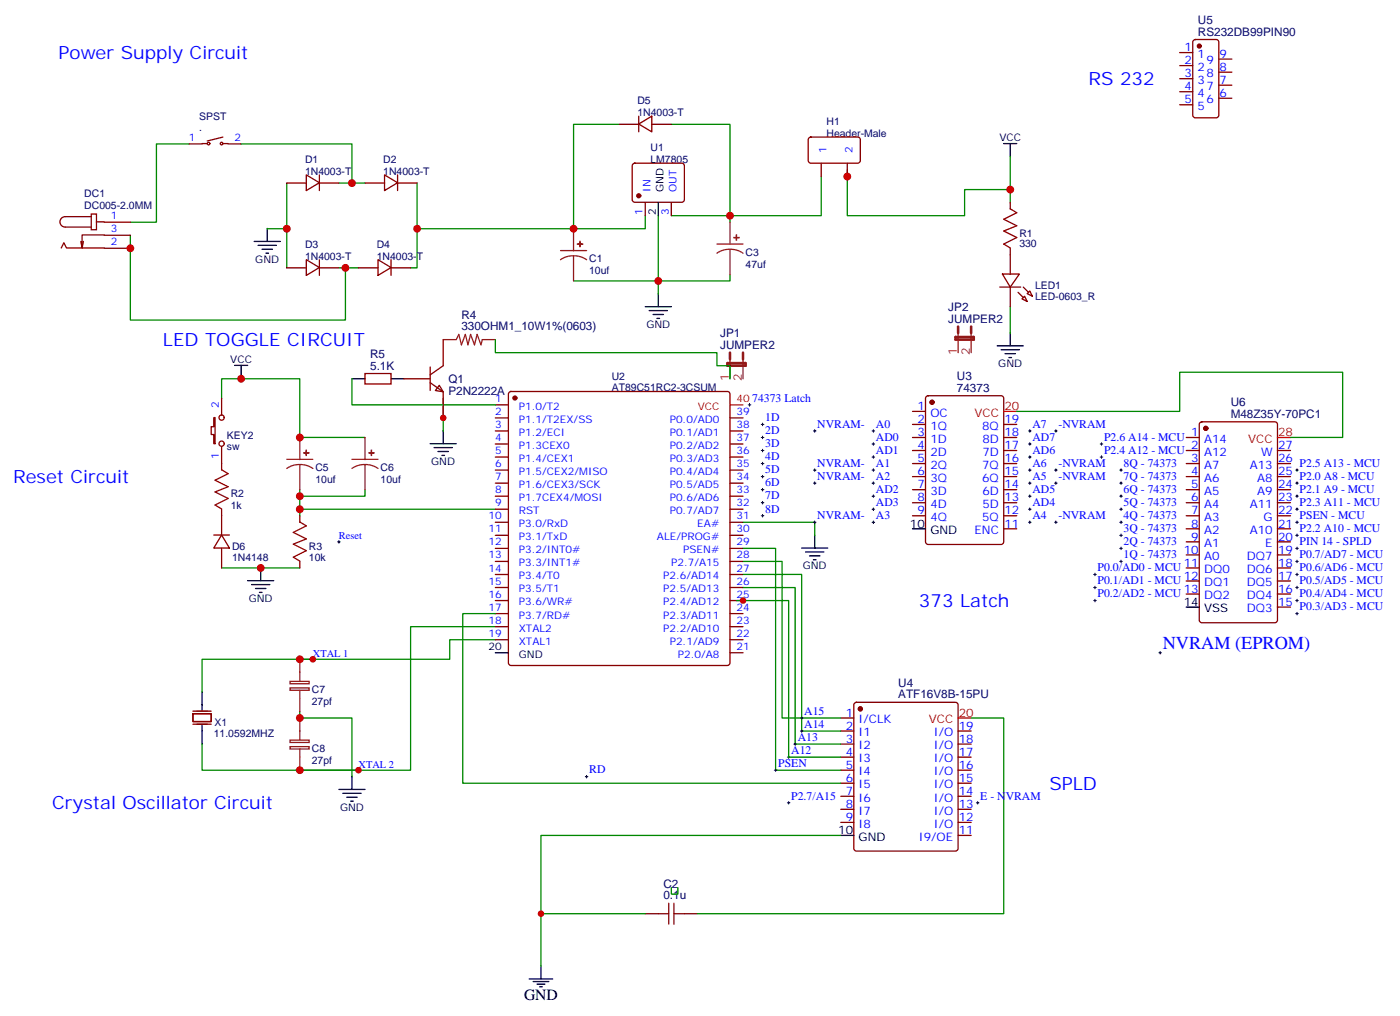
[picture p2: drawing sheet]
<svg xmlns="http://www.w3.org/2000/svg" width="379mm" height="275mm" viewBox="0 0 379 275" stroke-linecap="round" stroke-linejoin="round" font-family="sans-serif">
<g fill="none" stroke="#008700" stroke-width=".35">
<path d="M51.2 38.9h-8.9v21.2h-7M65.3 38.9h29.9v10.6M167.6 33.6h-12.4v28.2M181.7 33.6h15.9v24.7h24.6v-10.6M77.6 49.5v22.9M91.7 49.5h7.1M112.9 49.5v22.9h-1.8M174.6 58.3v3.5h-61.7M178.2 58.3v21.2M181.7 58.3h15.9v1.8M229.3 46v12.3h31.8v-7h12.3M273.4 42.4v12.4"/>
<path d="M35.3 63.6v22.9h58.2v-14.1M72.3 61.8h5.3M91.7 72.4h5.3M197.6 74.2v1.8h-42.4M134.1 91.8v3.6h59.9v3.5h3.6v3.5M273.4 83v7.1M60 107.7v-5.3h21.1v15.9h17.7M95.2 102.4v7.1h38.9M119.9 107.7v8.8M275.2 111.2h44.1v-10.6h44.1v17.7h-14.2M81.1 132.4v1.8h17.7v-1.8M81.1 134.2v5.3"/>
<path d="M81.1 137.7h53M60 153.6h21.1M201.1 151.8h10.6v42.3h15.8M201.1 148.3h8.8v59.9h17.6M201.1 141.2h19.4v3.5M201.1 158.9h14.1v42.3h12.3M201.1 155.3h15.9v42.4h10.5M81.1 178.3h3.6M134.1 173h-12.4v5.3h-67v8.8M134.1 169.4h-23v38.8h-56.4v-7M134.1 165.9h-8.9v45.9h102.3M199.3 162.4h14.1v42.3h14.1"/>
<path d="M81.1 192.4v1.7h14.1v15.9M262.8 194.1h8.8v53h-82.9M81.1 208.2h15.9M181.7 240v1.8h1.7v-1.8M227.5 225.9h-81.1v21.2M174.6 247.1h-28.2v14.1"/>
</g>
<g fill="none" stroke="#000" stroke-width=".35">
<path d="M271.6 38.8h3.6M273.4 38.8v3.6M178.2 54.8v3.5M68.8 65.3h7M69.8 66.3h5M70.9 67.4h2.8M72 68.5h.7M72.3 61.8v3.5M178.2 79.4v3.5M63.5 98.8h3.5M65.3 98.8v3.5M174.6 82.9h7.1"/>
<path d="M175.7 84h4.9M176.7 85h2.9M177.8 86.1h.7M269.9 93.5h7M270.9 94.6h5M272 95.6h2.8M273 96.7h.8M273.4 90v3.5M95.2 102.4h3.6M105.8 102.4h3.6M116.4 120h7.1M119.9 116.4v3.6"/>
<path d="M117.5 121h4.9M118.5 122.1h2.9M119.6 123.1h.7M67 157h7.1M68.1 158.1h4.9M69.1 159.1h2.9M70.6 153.5v3.5M217 148.2h7M218 149.2h5M219.1 150.3h2.8M220.1 151.4h.7M220.5 144.7v3.5"/>
<path d="M246.9 143h3.6M70.2 160.2h.7M134.1 176.5h3.5M321 164.1h3.6M54.7 187.1v4.8M54.7 196.2v1.4M54.7 197.7v3.5M91.7 213.4h7.1M92.8 214.5h4.9M93.8 215.6h2.9M94.9 216.6h.7M95.2 209.9v3.5"/>
<path d="M227.5 225.9h3.6M143.2 264.7h6.4M144.3 265.4h4.2M145.3 266.1h2.2M146 266.8h.8M146.4 261.2v3.5"/>
</g>
<g fill="none" stroke="#000" stroke-width=".27">
<path d="M202.5 109.5h.7M202.8 109.1v.7M206 114.8h.7M206 118.3h.7M206.4 114.4v.7M206.4 117.9v.7M220.1 116.5h.7M220.5 116.2v.7M236 116.5h.7M236.4 116.2v.7M236.4 119.7v.7M278.3 116.5h.7"/>
<path d="M278.7 116.2v.7M278.7 119.7v.7M285.4 116.5h.7M285.8 116.2v.7M298.1 119.7v.7M206 121.8h.7M206 125.3h.7M206 128.9h.7M206 132.4h.7M206 135.9h.7M206 139.5h.7M206.4 121.5v.7"/>
<path d="M206.4 125v.7M206.4 128.5v.7M206.4 132v.8M206.4 135.6v.7M206.4 139.1v.7M220.1 127.1h.7M220.1 130.6h.7M220.5 126.8v.7M220.5 130.3v.7M236 120.1h.7M236 123.6h.7M236 134.2h.7"/>
<path d="M236 137.7h.7M236 127.1h.7M236 130.6h.7M236.4 123.2v.7M236.4 126.8v.7M236.4 130.3v.7M236.4 133.8v.7M236.4 137.3v.7M278.3 120.1h.7M278.3 123.6h.7M278.3 134.2h.7M278.3 137.7h.7"/>
<path d="M278.3 127.1h.7M278.3 130.6h.7M278.7 123.2v.7M278.7 126.8v.7M278.7 130.3v.7M278.7 133.8v.7M278.7 137.3v.7M285.4 127.1h.7M285.4 130.6h.7M285.8 126.8v.7M285.8 130.3v.7M297.7 120.1h.7"/>
<path d="M297.7 123.6h.7M298.1 123.2v.7M303 134.2h.7M303 137.7h.7M303 127.1h.7M303 130.6h.7M303.4 126.8v.7M303.4 130.3v.7M303.4 133.8v.7M303.4 137.3v.7M350.7 134.2h.7M350.7 137.7h.7"/>
<path d="M350.7 127.1h.7M350.7 130.6h.7M351 126.8v.7M351 130.3v.7M351 133.8v.7M351 137.3v.7M91.4 146.5h.7M91.7 146.2v.7M220.1 141.2h.7M220.5 140.9v.7M236 141.2h.7M236.4 140.9v.7"/>
<path d="M278.3 141.2h.7M278.7 140.9v.7M285.4 141.2h.7M285.8 140.9v.7M296 155.3h.7M296 158.9h.7M296.3 155v.7M296.3 158.5v.7M303 141.2h.7M303 151.8h.7M303 148.3h.7M303 144.7h.7"/>
<path d="M303.4 140.9v.7M303.4 144.4v.7M303.4 147.9v.7M303.4 151.4v.8M350.7 141.2h.7M350.7 151.8h.7M350.7 148.3h.7M350.7 144.7h.7M350.7 155.3h.7M350.7 158.9h.7M351 140.9v.7M351 144.4v.7"/>
<path d="M351 147.9v.7M351 151.4v.8M351 155v.7M351 158.5v.7M84.3 178.3h.7M84.7 177.9v.7M296 162.4h.7M296.3 162v.7M313.6 176.5h.7M314 176.1v.7M350.7 162.4h.7M350.7 165.9h.7"/>
<path d="M351 162v.7M351 165.6v.7M216.6 197.7h.7M216.6 194.1h.7M217 193.8v.7M217 197.3v.7M96.7 208.2h.7M97 207.9v.7M158.4 210h.7M158.7 209.7v.7M209.5 208.2h.8M209.9 207.9v.7"/>
<path d="M213.1 204.7h.7M213.1 217.1h.7M213.4 204.4v.7M213.4 216.7v.7M214.8 201.2h.7M215.2 200.8v.7M264.2 217.1h.7M264.6 216.7v.7"/>
</g>
<g fill="none" stroke="#870000" stroke-width=".35">
<path d="M319.3 14.2h3.5M319.3 17.7h3.5M323 10.9l.5-.2h5.6a.71 .71 0 0 1 .7 .7v20l-.7 .5h-5.6l-.5-.3-.2-.4v-19.8zM329.8 19.5h3.6M329.8 16h3.6M51.2 38.9h3.5M54.7 38.8h1.4M60.3 38.8h1.4M60.3 37.1l-4.2 1M61.7 38.9h3.6M167.6 33.6h5.3M172.9 33.5l3.5-2.1v4.2z"/>
<path d="M172.9 31.4v4.2M176.4 33.6h5.3M219 37.3l.4-.2h12.7a.71 .71 0 0 1 .7 .7v5.6l-.4 .7h-13l-.5-.2-.2-.5v-5.6zM319.3 21.3h3.5M319.3 24.8h3.5M319.3 28.3h3.5M329.8 26.6h3.6M329.8 23h3.6M24.7 57.9h1.4v4.2h-1.4zM24.7 58.6h-7.1a1.41 1.41 0 0 0-1.4 1.4 1.41 1.41 0 0 0 1.4 1.4h7.1M26.1 60h2.1M77.6 49.5h5.3"/>
<path d="M82.9 47.3l3.5 2.1-3.5 2.1zM86.4 47.3v4.2M86.4 49.5h5.3M98.8 49.5h5.3M104.1 47.3l3.5 2.1-3.5 2.1zM107.6 49.5h5.3M107.6 47.3v4.2M171.3 44.3l.5-.2h12.7a.71 .71 0 0 1 .7 .7v9.2l-.2 .5-.5 .2h-12.7l-.5-.2-.2-.5v-9.2zM174.6 54.8v3.5M181.7 54.8v3.5M222.2 44.2v3.5M229.3 44.2v3.5"/>
<path d="M273.4 54.8v1.8M16.6 67l.7-1.4 .7 1.4h10.2M22.6 65.3l-.4 1.7M28.2 63.5h-6v3.5l-.3-1.7M28.2 63.6h7.1M28.2 67.1h7.1M28.2 60.1h7.1M77.6 72.4h5.3M82.9 70.2l3.5 2.1-3.5 2.2zM86.4 70.2v4.3M86.4 72.4h5.3M97 72.4h5.3"/>
<path d="M102.3 70.2l3.5 2.1-3.5 2.2zM105.8 72.4h5.3M105.8 70.2v4.3M270.6 77.6h5.6M271.3 74.1h4.6l-2.5 3.5zM273.4 67.1v7.1M273.4 77.7v5.3M275.5 79l1.4 1.5M276.9 77.6l1.4 1.4M278 79.4l.7-.7 .7 1.4zM276.6 80.8l.7-.7 .7 1.4zM57.9 112.9h.3v7.1h-.3v-2.5h-.8v-2.1h.8z"/>
<path d="M60 107.7v4.6M98.8 101h7v2.8h-7zM134.1 109.5h3.5M134.1 113h3.5M134.1 116.5h3.5M137.8 106.1l.5-.2h58.5a.71 .71 0 0 1 .8 .7v72.6l-.3 .5-.5 .2h-58.5l-.5-.2-.2-.5v-72.6zM197.6 113h3.5M197.6 116.5h3.5M246.9 111.2h3.6M246.9 114.8h3.6M246.9 118.3h3.6M250.7 107.2l.5-.2h19.7a.71 .71 0 0 1 .7 .7v39.1l-.7 .4h-19.7l-.5-.2-.2-.5v-38.8z"/>
<path d="M271.6 114.8h3.6M271.6 118.3h3.6M321 118.3h3.6M324.8 114.3l.5-.2h19.7a.71 .71 0 0 1 .7 .7v53.1l-.7 .5h-19.7l-.5-.3-.2-.4v-52.9zM60 120.8v6.3M60 137.7v7M81.1 139.5v1.7M134.1 120.1h3.5M134.1 123.6h3.5M134.1 127.1h3.5M134.1 130.6h3.5M134.1 134.2h3.5"/>
<path d="M134.1 137.7h3.5M197.6 120.1h3.5M197.6 123.6h3.5M197.6 127.1h3.5M197.6 130.6h3.5M197.6 134.2h3.5M197.6 137.7h3.5M246.9 121.8h3.6M246.9 125.3h3.6M246.9 128.9h3.6M246.9 132.4h3.6M246.9 135.9h3.6"/>
<path d="M246.9 139.5h3.6M271.6 121.8h3.6M271.6 125.3h3.6M271.6 128.9h3.6M271.6 132.4h3.6M271.6 135.9h3.6M271.6 139.5h3.6M321 121.8h3.6M321 125.3h3.6M321 128.9h3.6M321 132.4h3.6M321 135.9h3.6"/>
<path d="M321 139.5h3.6M345.7 121.8h3.5M345.7 125.3h3.5M345.7 128.9h3.5M345.7 132.4h3.5M345.7 135.9h3.5M345.7 139.5h3.5M57.9 144.7h4.2M60 144.7l2.1 3.5h-4.2zM60 148.3v5.3M81.1 151.8v1.8M134.1 141.2h3.5"/>
<path d="M134.1 144.7h3.5M134.1 148.3h3.5M134.1 151.8h3.5M134.1 155.3h3.5M134.1 158.9h3.5M197.6 141.2h3.5M197.6 144.7h3.5M197.6 148.3h3.5M197.6 151.8h3.5M197.6 155.3h3.5M197.6 158.9h3.5M271.6 143h3.6"/>
<path d="M321 143h3.6M321 146.5h3.6M321 150h3.6M321 153.6h3.6M321 157.1h3.6M345.7 143h3.5M345.7 146.5h3.5M345.7 150h3.5M345.7 153.6h3.5M345.7 157.1h3.5M134.1 162.4h3.5M134.1 165.9h3.5"/>
<path d="M134.1 169.4h3.5M134.1 173h3.5M197.6 162.4h3.5M197.6 165.9h3.5M197.6 169.4h3.5M197.6 173h3.5M197.6 176.5h3.5M321 160.6h3.6M345.7 160.6h3.5M345.7 164.1h3.5M52.2 193h4.9v2.1h-4.9zM52.2 195.8h4.9"/>
<path d="M52.2 192.3h4.9M227.5 194.1h3.6M227.5 197.7h3.6M231.3 190.1l.5-.2h26.8a.71 .71 0 0 1 .7 .7l-.1 39.1-.6 .4h-26.8l-.5-.2-.2-.5v-38.8zM259.3 197.7h3.5M227.5 201.2h3.6M227.5 204.7h3.6M227.5 208.2h3.6M227.5 211.8h3.6M227.5 215.3h3.6M227.5 218.8h3.6M259.3 201.2h3.5"/>
<path d="M259.3 204.7h3.5M259.3 208.2h3.5M259.3 211.8h3.5M259.3 215.3h3.5M259.3 218.8h3.5M227.5 222.4h3.6M259.3 222.4h3.5M259.3 225.9h3.5M174.6 247.1h3.6M185.2 247.1h3.5"/>
<circle cx="56.4" cy="38.8" r=".35"/>
<circle cx="60" cy="38.8" r=".35"/>
<circle cx="60" cy="112.9" r=".71"/>
<circle cx="60" cy="120" r=".71"/>
</g>
<g fill="#870000" stroke="#870000" stroke-width=".35">
<circle cx="172.9" cy="52.9" r=".53"/>
<circle cx="139.3" cy="107.6" r=".53"/>
<circle cx="252.2" cy="108.8" r=".53"/>
<circle cx="232.8" cy="191.7" r=".53"/>
<circle cx="324.6" cy="12.5" r=".53"/>
<circle cx="326.3" cy="115.8" r=".53"/>
</g>
<g fill="none" stroke="#8c2424" stroke-width=".35">
<path d="M151.7 70.2a6.4 6.4 0 0 1 7 0M151.7 67.8h7M155.2 61.8v6M155.2 69.3v6.7M194 68.5a6.4 6.4 0 0 1 7.1 0M194 66h7.1M197.6 60.1v6M197.6 67.5v6.7M119.9 91.8h3.6l.7-1.4 .7 2.8 1-2.8 .7 2.8 .8-2.8 1 2.8 .7-2.8 1.1 2.8 .3-1.4h3.6M197.6 97.1v5.3M201.1 97.1v5.3M259.3 90.1v5.3"/>
<path d="M262.8 90.1v5.3M81.1 118.3v6M98.8 118.3v6M77.6 126.7a6.4 6.4 0 0 1 7.1 0M77.6 124.2h7.1M81.1 125.7v6.7M95.2 126.7a6.4 6.4 0 0 1 7.1 0M95.2 124.2h7.1M98.8 125.7v6.7M81.1 178.3v5.9M78.5 184.2h5.2v.7h-5.2zM78.5 186h5.2v.6h-5.2z"/>
<path d="M81.1 186.6v2.2M81.1 188.8v3.6M81.1 194.1v5.9M78.5 200.1h5.2v.6h-5.2zM78.5 201.9h5.2v.6h-5.2zM81.1 202.5v2.1M81.1 204.7v3.5"/>
</g>
<g fill="#8c2424" stroke="#8c2424" stroke-width=".35">
<path d="M198.6 64.2l1.4 .1z"/>
<path d="M199.3 63.5v1.4z"/>
<path d="M82.2 122.4l1.4 .1z"/>
<path d="M82.9 121.7v1.4z"/>
<path d="M99.8 122.4l1.4 .1z"/>
<path d="M100.5 121.7v1.4z"/>
<path d="M156.3 66h1.4z"/>
<path d="M157 65.3v1.4z"/>
</g>
<path d="M273.4 56.5l1.8 1-3.6 1.8 3.6 1.7-3.6 1.5 3.6 1.7-3.6 1.8 1.8 1M60 127l1.7 1.1-3.5 1.7 3.5 1.8-3.5 1.4 3.5 1.8-3.5 1.7 1.8 1.1M81.1 141.1l1.8 1.1-3.5 1.8 3.5 1.7-3.5 1.4 3.5 1.8-3.5 1.8 1.7 1M178.2 247.1h2.8M181 244.2v5.7M182.4 247.1h2.8M182.4 244.2v5.7" fill="none" stroke="#a10000" stroke-width=".35"/>
<path d="M197.6 109.5h3.5M271.6 111.2h3.6M345.7 118.3h3.5M259.3 194.1h3.5" fill="none" stroke="#f00" stroke-width=".35"/>
<path d="M196.8 98.2h5v.7h-5zM197.6 95.4v1.7M201.1 95.4v1.7M258.6 91.1h4.9v.7h-4.9zM259.3 88.3v1.8M262.8 88.3v1.8" fill="none" stroke="#8c2424" stroke-width=".71"/>
<path d="M118.9 104.2l1 1.7-2.1-.3z" fill="#fff" stroke="#870000" stroke-width=".35"/>
<path d="M116.4 99.2v6.4M119.9 91.8v7.1l-3.5 2.5M109.4 102.4h7M116.4 103.5l3.5 2.4v7.1" fill="none" stroke="#870000" stroke-width=".35"/>
<g fill="#c00">
<circle cx="77.6" cy="61.8" r="1.06"/>
<circle cx="95.2" cy="49.5" r="1.06"/>
<circle cx="93.5" cy="72.4" r="1.06"/>
<circle cx="35.3" cy="67.1" r="1.06"/>
<circle cx="155.2" cy="61.8" r="1.06"/>
<circle cx="112.9" cy="61.8" r="1.06"/>
<circle cx="178.2" cy="76" r="1.06"/>
<circle cx="197.6" cy="58.3" r="1.06"/>
<circle cx="273.4" cy="51.3" r="1.06"/>
<circle cx="229.3" cy="47.7" r="1.06"/>
<circle cx="65.3" cy="102.4" r="1.06"/>
<circle cx="70.6" cy="153.6" r="1.06"/>
<circle cx="81.1" cy="118.3" r="1.06"/>
<circle cx="81.1" cy="194.1" r="1.06"/>
<circle cx="81.1" cy="178.3" r="1.06"/>
<circle cx="81.1" cy="208.2" r="1.06"/>
<circle cx="81.1" cy="134.2" r="1.06"/>
<circle cx="81.1" cy="137.7" r="1.06"/>
<circle cx="84.7" cy="178.3" r=".88"/>
<circle cx="97" cy="208.2" r=".88"/>
<circle cx="146.4" cy="247.1" r=".88"/>
<circle cx="201.1" cy="162.4" r=".88"/>
<circle cx="119.9" cy="113" r=".88"/>
</g>
<g font-size="4.9" fill="#00f">
<text x="15.9" y="15.9">Power Supply Circuit</text>
<text x="294.6" y="23">RS 232</text>
<text x="44.1" y="93.6">LED TOGGLE CIRCUIT</text>
<text x="3.5" y="130.6">Reset Circuit</text>
<text x="248.7" y="164.1">373 Latch</text>
<text x="314.7" y="175.6">NVRAM (EPROM)</text>
<text x="284" y="213.5">SPLD</text>
<text x="14.1" y="218.8">Crystal Oscillator Circuit</text>
</g>
<text font-size="4.2" x="141.8" y="270.3">GND</text>
<g font-size="3.2" fill="#000080">
<text x="324.2" y="9.6">RS232DB99PIN90</text>
<text x="324.2" y="6.5">U5</text>
<text x="124.9" y="89.4">330OHM1_10W1%(0603)</text>
<text x="124.9" y="86.3">R4</text>
<text x="256.6" y="87.2">JUMPER2</text>
<text x="256.6" y="84.1">JP2</text>
<text x="194.9" y="94.3">JUMPER2</text>
<text x="194.9" y="91.2">JP1</text>
<text x="100.2" y="99.9">5.1K</text>
<text x="100.2" y="96.8">R5</text>
<text x="121.4" y="106.7">P2N2222A</text>
<text x="121.4" y="103.6">Q1</text>
<text x="259" y="105.9">74373</text>
<text x="259" y="102.8">U3</text>
<text x="333.1" y="113">M48Z35Y-70PC1</text>
<text x="333.1" y="109.9">U6</text>
<text x="243.1" y="185.7">U4</text>
<text x="243.1" y="188.8">ATF16V8B-15PU</text>
<text x="179.5" y="243.2">0.1u</text>
<text x="179.5" y="240.1">C2</text>
</g>
<g font-size="3.2" fill="#00f">
<text x="320.6" y="13.9">1</text>
<text x="320.6" y="17.4">2</text>
<text x="324.1" y="15.6">1</text>
<text x="326.5" y="17.4">9</text>
<text x="330" y="15.6">9</text>
<text x="320.6" y="20.9">3</text>
<text x="324.1" y="19.2">2</text>
<text x="324.1" y="22.7">3</text>
<text x="326.5" y="20.9">8</text>
<text x="330" y="22.7">7</text>
<text x="330" y="19.2">8</text>
<text x="320.6" y="24.4">4</text>
<text x="320.6" y="28">5</text>
<text x="324.1" y="26.2">4</text>
<text x="324.1" y="29.7">5</text>
<text x="326.5" y="28">6</text>
<text x="326.5" y="24.4">7</text>
<text x="330" y="26.2">6</text>
<text x="203.6" y="108.6">74373 Latch</text>
<text x="207.1" y="113.9">1D</text>
<text x="248.3" y="110.9">1</text>
<text x="251.8" y="112.6">OC</text>
<text x="207.1" y="117.4">2D</text>
<text x="221.2" y="115.6">NVRAM-</text>
<text x="237.1" y="119.2">AD0</text>
<text x="237.1" y="115.6">A0</text>
<text x="248.3" y="114.4">2</text>
<text x="248.3" y="117.9">3</text>
<text x="251.8" y="116.2">1Q</text>
<text x="251.8" y="119.7">1D</text>
<text x="265.8" y="116.2">8Q</text>
<text x="265.9" y="119.7">8D</text>
<text x="271.8" y="117.9">18</text>
<text x="271.8" y="114.4">19</text>
<text x="279.4" y="119.2">AD7</text>
<text x="279.4" y="115.6">A7</text>
<text x="286.5" y="115.6">-NVRAM</text>
<text x="298.8" y="119.2">P2.6 A14 - MCU</text>
<text x="322.4" y="117.9">1</text>
<text x="325.9" y="119.7">A14</text>
<text x="207.1" y="120.9">3D</text>
<text x="207.1" y="124.5">4D</text>
<text x="237.1" y="122.7">AD1</text>
<text x="248.3" y="121.5">4</text>
<text x="248.3" y="125">5</text>
<text x="251.8" y="123.2">2D</text>
<text x="265.9" y="123.2">7D</text>
<text x="271.8" y="125">16</text>
<text x="271.8" y="121.5">17</text>
<text x="279.4" y="122.7">AD6</text>
<text x="298.8" y="122.7">P2.4 A12 - MCU</text>
<text x="322.4" y="121.5">2</text>
<text x="322.4" y="125">3</text>
<text x="325.9" y="123.2">A12</text>
<text x="341.3" y="123.2">W</text>
<text x="345.9" y="125">26</text>
<text x="345.9" y="121.5">27</text>
<text x="207.1" y="128">5D</text>
<text x="207.1" y="131.5">6D</text>
<text x="221.2" y="129.8">NVRAM-</text>
<text x="221.2" y="126.2">NVRAM-</text>
<text x="237.1" y="126.2">A1</text>
<text x="237.1" y="129.8">A2</text>
<text x="248.3" y="128.5">6</text>
<text x="251.8" y="126.8">2Q</text>
<text x="251.8" y="130.3">3Q</text>
<text x="265.8" y="130.3">6Q</text>
<text x="265.8" y="126.8">7Q</text>
<text x="271.8" y="128.5">15</text>
<text x="279.4" y="129.8">A5</text>
<text x="279.4" y="126.2">A6</text>
<text x="286.5" y="126.2">-NVRAM</text>
<text x="286.5" y="129.8">-NVRAM</text>
<text x="304.1" y="129.8">7Q - 74373</text>
<text x="304.1" y="126.2">8Q - 74373</text>
<text x="322.4" y="128.5">4</text>
<text x="325.9" y="126.8">A7</text>
<text x="325.9" y="130.3">A6</text>
<text x="338.2" y="126.8">A13</text>
<text x="340.2" y="130.3">A8</text>
<text x="345.9" y="128.5">25</text>
<text x="351.7" y="129.8">P2.0 A8 - MCU</text>
<text x="351.7" y="126.2">P2.5 A13 - MCU</text>
<text x="207.1" y="135">7D</text>
<text x="237.1" y="133.3">AD2</text>
<text x="237.1" y="136.8">AD3</text>
<text x="248.3" y="132">7</text>
<text x="248.3" y="135.6">8</text>
<text x="251.8" y="133.8">3D</text>
<text x="251.8" y="137.3">4D</text>
<text x="265.9" y="137.3">5D</text>
<text x="265.9" y="133.8">6D</text>
<text x="271.8" y="135.6">13</text>
<text x="271.8" y="132">14</text>
<text x="279.4" y="136.8">AD4</text>
<text x="279.4" y="133.3">AD5</text>
<text x="304.1" y="136.8">5Q - 74373</text>
<text x="304.1" y="133.3">6Q - 74373</text>
<text x="322.4" y="132">5</text>
<text x="322.4" y="135.6">6</text>
<text x="325.9" y="133.8">A5</text>
<text x="325.9" y="137.3">A4</text>
<text x="338.2" y="137.3">A11</text>
<text x="340.2" y="133.8">A9</text>
<text x="345.9" y="135.6">23</text>
<text x="345.9" y="132">24</text>
<text x="351.7" y="133.3">P2.1 A9 - MCU</text>
<text x="351.7" y="136.8">P2.3 A11 - MCU</text>
<text x="207.1" y="138.6">8D</text>
<text x="221.2" y="140.3">NVRAM-</text>
<text x="237.1" y="140.3">A3</text>
<text x="248.3" y="139.1">9</text>
<text x="251.8" y="140.9">4Q</text>
<text x="265.8" y="140.9">5Q</text>
<text x="271.8" y="142.6">11</text>
<text x="271.8" y="139.1">12</text>
<text x="279.4" y="140.3">A4</text>
<text x="286.5" y="140.3">-NVRAM</text>
<text x="304.1" y="143.9">3Q - 74373</text>
<text x="304.1" y="140.3">4Q - 74373</text>
<text x="322.4" y="139.1">7</text>
<text x="322.4" y="142.6">8</text>
<text x="325.9" y="140.9">A3</text>
<text x="342" y="140.9">G</text>
<text x="345.9" y="142.6">21</text>
<text x="345.9" y="139.1">22</text>
<text x="351.7" y="143.9">P2.2 A10 - MCU</text>
<text x="351.7" y="140.3">PSEN - MCU</text>
<text x="263.7" y="144.4">ENC</text>
<text x="304.1" y="147.4">2Q - 74373</text>
<text x="320.3" y="149.7">10</text>
<text x="322.4" y="146.2">9</text>
<text x="325.9" y="144.4">A2</text>
<text x="325.9" y="147.9">A1</text>
<text x="338.2" y="144.4">A10</text>
<text x="342.4" y="147.9">E</text>
<text x="345.9" y="149.7">19</text>
<text x="345.9" y="146.2">20</text>
<text x="351.7" y="147.4">PIN 14 - SPLD</text>
<text x="297" y="154.4">P0.0/AD0 - MCU</text>
<text x="304.1" y="150.9">1Q - 74373</text>
<text x="320.3" y="153.2">11</text>
<text x="325.9" y="151.4">A0</text>
<text x="325.9" y="155">DQ0</text>
<text x="337.5" y="155">DQ6</text>
<text x="337.5" y="151.4">DQ7</text>
<text x="345.9" y="153.2">18</text>
<text x="351.7" y="154.4">P0.6/AD6 - MCU</text>
<text x="351.7" y="150.9">P0.7/AD7 - MCU</text>
<text x="297" y="158">P0.1/AD1 - MCU</text>
<text x="297" y="161.5">P0.2/AD2 - MCU</text>
<text x="320.3" y="156.7">12</text>
<text x="320.3" y="160.3">13</text>
<text x="325.9" y="158.5">DQ1</text>
<text x="337.5" y="158.5">DQ5</text>
<text x="345.9" y="160.3">16</text>
<text x="345.9" y="156.7">17</text>
<text x="351.7" y="161.5">P0.4/AD4 - MCU</text>
<text x="351.7" y="158">P0.5/AD5 - MCU</text>
<text x="325.9" y="162">DQ2</text>
<text x="337.5" y="165.6">DQ3</text>
<text x="337.5" y="162">DQ4</text>
<text x="345.9" y="163.8">15</text>
<text x="351.7" y="165">P0.3/AD3 - MCU</text>
<text x="217.7" y="196.8">A14</text>
<text x="217.7" y="193.3">A15</text>
<text x="228.9" y="193.8">1</text>
<text x="228.9" y="197.3">2</text>
<text x="232.4" y="195.5">I/CLK</text>
<text x="259.5" y="197.3">19</text>
<text x="214.1" y="203.8">A12</text>
<text x="215.9" y="200.3">A13</text>
<text x="228.9" y="200.8">3</text>
<text x="232.4" y="199.1">I1</text>
<text x="232.4" y="202.6">I2</text>
<text x="252.7" y="202.6">I/O</text>
<text x="252.7" y="199.1">I/O</text>
<text x="259.5" y="200.8">18</text>
<text x="159.5" y="209.1">RD</text>
<text x="210.6" y="207.4">PSEN</text>
<text x="228.9" y="204.4">4</text>
<text x="228.9" y="207.9">5</text>
<text x="232.4" y="206.1">I3</text>
<text x="232.4" y="209.7">I4</text>
<text x="252.7" y="209.7">I/O</text>
<text x="252.7" y="206.1">I/O</text>
<text x="259.5" y="207.9">16</text>
<text x="259.5" y="204.4">17</text>
<text x="228.9" y="211.4">6</text>
<text x="228.9" y="214.9">7</text>
<text x="232.4" y="213.2">I5</text>
<text x="252.7" y="213.2">I/O</text>
<text x="259.5" y="214.9">14</text>
<text x="259.5" y="211.4">15</text>
<text x="214.1" y="216.2">P2.7/A15</text>
<text x="228.9" y="218.5">8</text>
<text x="232.4" y="216.7">I6</text>
<text x="232.4" y="220.2">I7</text>
<text x="252.7" y="220.2">I/O</text>
<text x="252.7" y="216.7">I/O</text>
<text x="259.5" y="218.5">13</text>
<text x="265.3" y="216.2">E - NVRAM</text>
<text x="228.9" y="222">9</text>
<text x="232.4" y="223.8">I8</text>
<text x="248.7" y="227.3">I9/OE</text>
<text x="252.7" y="223.8">I/O</text>
<text x="259.5" y="225.5">11</text>
<text x="259.5" y="222">12</text>
</g>
<g font-size="3.2" fill="#8d2323">
<text x="258.9" y="96" transform="rotate(-90 258.9 96)">1</text>
<text x="262.5" y="96" transform="rotate(-90 262.5 96)">2</text>
<text x="197.2" y="103" transform="rotate(-90 197.2 103)">1</text>
<text x="200.7" y="103" transform="rotate(-90 200.7 103)">2</text>
</g>
<g font-size="3.2" fill="#f00">
<text x="263.7" y="112.6">VCC</text>
<text x="271.8" y="110.9">20</text>
<text x="337.8" y="119.7">VCC</text>
<text x="345.9" y="117.9">28</text>
<text x="251.4" y="195.5">VCC</text>
<text x="259.5" y="193.8">20</text>
</g>
<g font-size="3.2">
<text x="246.3" y="142.6">10</text>
<text x="251.8" y="144.4">GND</text>
<text x="320.3" y="163.8">14</text>
<text x="325.9" y="165.6">VSS</text>
<text x="226.9" y="225.5">10</text>
<text x="232.4" y="227.3">GND</text>
</g>
<g font-size="2.8" fill="#000080">
<text x="172.5" y="28.2">D5</text>
<text x="53.9" y="35.5">.</text>
<text x="53.9" y="32.4">SPST</text>
<text x="172.5" y="31.4">1N4003-T</text>
<text x="223.7" y="33.8">H1</text>
<text x="176" y="40.9">U1</text>
<text x="223.7" y="37">Header-Male</text>
<text x="82.6" y="47.3">1N4003-T</text>
<text x="82.6" y="44.1">D1</text>
<text x="103.7" y="47.3">1N4003-T</text>
<text x="103.7" y="44.1">D2</text>
<text x="176" y="44.1">LM7805</text>
<text x="22.8" y="53.3">DC1</text>
<text x="22.8" y="56.4">DC005-2.0MM</text>
<text x="275.9" y="64">R1</text>
<text x="82.6" y="70.2">1N4003-T</text>
<text x="82.6" y="67">D3</text>
<text x="102" y="70.2">1N4003-T</text>
<text x="102" y="67">D4</text>
<text x="159.5" y="71">C1</text>
<text x="201.8" y="69.2">C3</text>
<text x="275.9" y="66.9">330</text>
<text x="159.5" y="74.1">10uf</text>
<text x="201.8" y="72.4">47uf</text>
<text x="280.1" y="81">LED-0603_R</text>
<text x="280.1" y="78.1">LED1</text>
<text x="165.6" y="105.7">AT89C51RC2-3CSUM</text>
<text x="165.6" y="102.8">U2</text>
<text x="61.4" y="118.6">KEY2</text>
<text x="61.4" y="121.8">sw</text>
<text x="85.4" y="130.6">10uf</text>
<text x="85.4" y="127.4">C5</text>
<text x="103" y="130.6">10uf</text>
<text x="103" y="127.4">C6</text>
<text x="62.4" y="137.6">1k</text>
<text x="62.4" y="134.5">R2</text>
<text x="62.8" y="148.6">D6</text>
<text x="83.6" y="148.6">R3</text>
<text x="62.8" y="151.8">1N4148</text>
<text x="83.6" y="151.8">10k</text>
<text x="84.4" y="190.6">27pf</text>
<text x="84.4" y="187.4">C7</text>
<text x="58" y="196.2">X1</text>
<text x="57.9" y="199.4">11.0592MHZ</text>
<text x="84.4" y="203.3">C8</text>
<text x="84.4" y="206.5">27pf</text>
</g>
<g font-size="2.8" fill="#00f">
<text x="51.1" y="38.1">1</text>
<text x="63.5" y="38.1">2</text>
<text x="223.7" y="41.3" transform="rotate(-90 223.7 41.3)">1</text>
<text x="230.7" y="41.3" transform="rotate(-90 230.7 41.3)">2</text>
<text x="176" y="51.9" transform="rotate(-90 176 51.9)">IN</text>
<text x="183.1" y="51.9" transform="rotate(-90 183.1 51.9)">OUT</text>
<text x="30" y="59.3">1</text>
<text x="173.9" y="58.3" transform="rotate(-90 173.9 58.3)">1</text>
<text x="181" y="58.3" transform="rotate(-90 181 58.3)">3</text>
<text x="30" y="62.8">3</text>
<text x="30" y="66.3">2</text>
<text x="59.3" y="110.4" transform="rotate(-90 59.3 110.4)">2</text>
<text x="134" y="108.7">1</text>
<text x="134" y="112.2">2</text>
<text x="140.4" y="110.8">P1.0/T2</text>
<text x="199.3" y="112.2">39</text>
<text x="134" y="115.7">3</text>
<text x="134" y="119.3">4</text>
<text x="140.4" y="114.3">P1.1/T2EX/SS</text>
<text x="140.4" y="117.8">P1.2/ECI</text>
<text x="181.3" y="117.8">P0.1/AD1</text>
<text x="181.3" y="114.3">P0.0/AD0</text>
<text x="199.3" y="119.3">37</text>
<text x="199.3" y="115.7">38</text>
<text x="59.3" y="124.2" transform="rotate(-90 59.3 124.2)">1</text>
<text x="134" y="122.8">5</text>
<text x="140.4" y="121.4">P1.3CEX0</text>
<text x="140.4" y="124.9">P1.4/CEX1</text>
<text x="181.3" y="124.9">P0.3/AD3</text>
<text x="181.3" y="121.4">P0.2/AD2</text>
<text x="199.3" y="122.8">36</text>
<text x="134" y="126.3">6</text>
<text x="134" y="129.8">7</text>
<text x="140.4" y="128.4">P1.5/CEX2/MISO</text>
<text x="140.4" y="132">P1.6/CEX3/SCK</text>
<text x="181.3" y="132">P0.5/AD5</text>
<text x="181.3" y="128.4">P0.4/AD4</text>
<text x="199.3" y="129.8">34</text>
<text x="199.3" y="126.3">35</text>
<text x="134" y="133.4">8</text>
<text x="134" y="136.9">9</text>
<text x="140.4" y="135.5">P1.7CEX4/MOSI</text>
<text x="181.3" y="135.5">P0.6/AD6</text>
<text x="199.3" y="136.9">32</text>
<text x="199.3" y="133.4">33</text>
<text x="132.2" y="140.4">10</text>
<text x="132.2" y="144">11</text>
<text x="140.4" y="139">RST</text>
<text x="140.4" y="142.5">P3.0/RxD</text>
<text x="181.3" y="139">P0.7/AD7</text>
<text x="188.7" y="142.5">EA#</text>
<text x="199.3" y="144">30</text>
<text x="199.3" y="140.4">31</text>
<text x="91.7" y="145.9">Reset</text>
<text x="132.2" y="147.5">12</text>
<text x="140.4" y="146.1">P3.1/TxD</text>
<text x="140.4" y="149.6">P3.2/INT0#</text>
<text x="177.8" y="146.1">ALE/PROG#</text>
<text x="184.9" y="149.6">PSEN#</text>
<text x="199.3" y="147.5">29</text>
<text x="132.2" y="151">13</text>
<text x="132.2" y="154.5">14</text>
<text x="140.4" y="153.1">P3.3/INT1#</text>
<text x="181.6" y="153.1">P2.7/A15</text>
<text x="199.3" y="154.5">27</text>
<text x="199.3" y="151">28</text>
<text x="132.2" y="158.1">15</text>
<text x="132.2" y="161.6">16</text>
<text x="140.4" y="156.7">P3.4/T0</text>
<text x="140.4" y="160.2">P3.5/T1</text>
<text x="179.5" y="160.2">P2.5/AD13</text>
<text x="179.5" y="156.7">P2.6/AD14</text>
<text x="199.3" y="161.6">25</text>
<text x="199.3" y="158.1">26</text>
<text x="132.2" y="165.1">17</text>
<text x="140.4" y="163.7">P3.6/WR#</text>
<text x="140.4" y="167.2">P3.7/RD#</text>
<text x="179.5" y="167.2">P2.3/AD11</text>
<text x="179.5" y="163.7">P2.4/AD12</text>
<text x="199.3" y="165.1">24</text>
<text x="132.2" y="168.6">18</text>
<text x="132.2" y="172.2">19</text>
<text x="140.4" y="170.8">XTAL2</text>
<text x="179.5" y="170.8">P2.2/AD10</text>
<text x="199.3" y="172.2">22</text>
<text x="199.3" y="168.6">23</text>
<text x="84.7" y="177.6">XTAL 1</text>
<text x="140.4" y="174.3">XTAL1</text>
<text x="181.3" y="174.3">P2.1/AD9</text>
<text x="183.4" y="177.8">P2.0/A8</text>
<text x="199.3" y="175.7">21</text>
<text x="97" y="207.6">XTAL 2</text>
</g>
<g font-size="2.8">
<text x="270.5" y="38.3">VCC</text>
<text x="179.6" y="51.9" transform="rotate(-90 179.6 51.9)">GND</text>
<text x="177.4" y="58.3" transform="rotate(-90 177.4 58.3)">2</text>
<text x="69.1" y="71.1">GND</text>
<text x="174.9" y="88.7">GND</text>
<text x="62.3" y="98.2">VCC</text>
<text x="270.2" y="99.3">GND</text>
<text x="116.7" y="125.7">GND</text>
<text x="217.3" y="154">GND</text>
<text x="67.3" y="162.8">GND</text>
<text x="132.2" y="175.7">20</text>
<text x="140.4" y="177.8">GND</text>
<text x="92" y="219.2">GND</text>
</g>
<g font-size="2.8" fill="#f00">
<text x="188.9" y="110.8">VCC</text>
<text x="199.3" y="108.7">40</text>
</g>
</svg>
